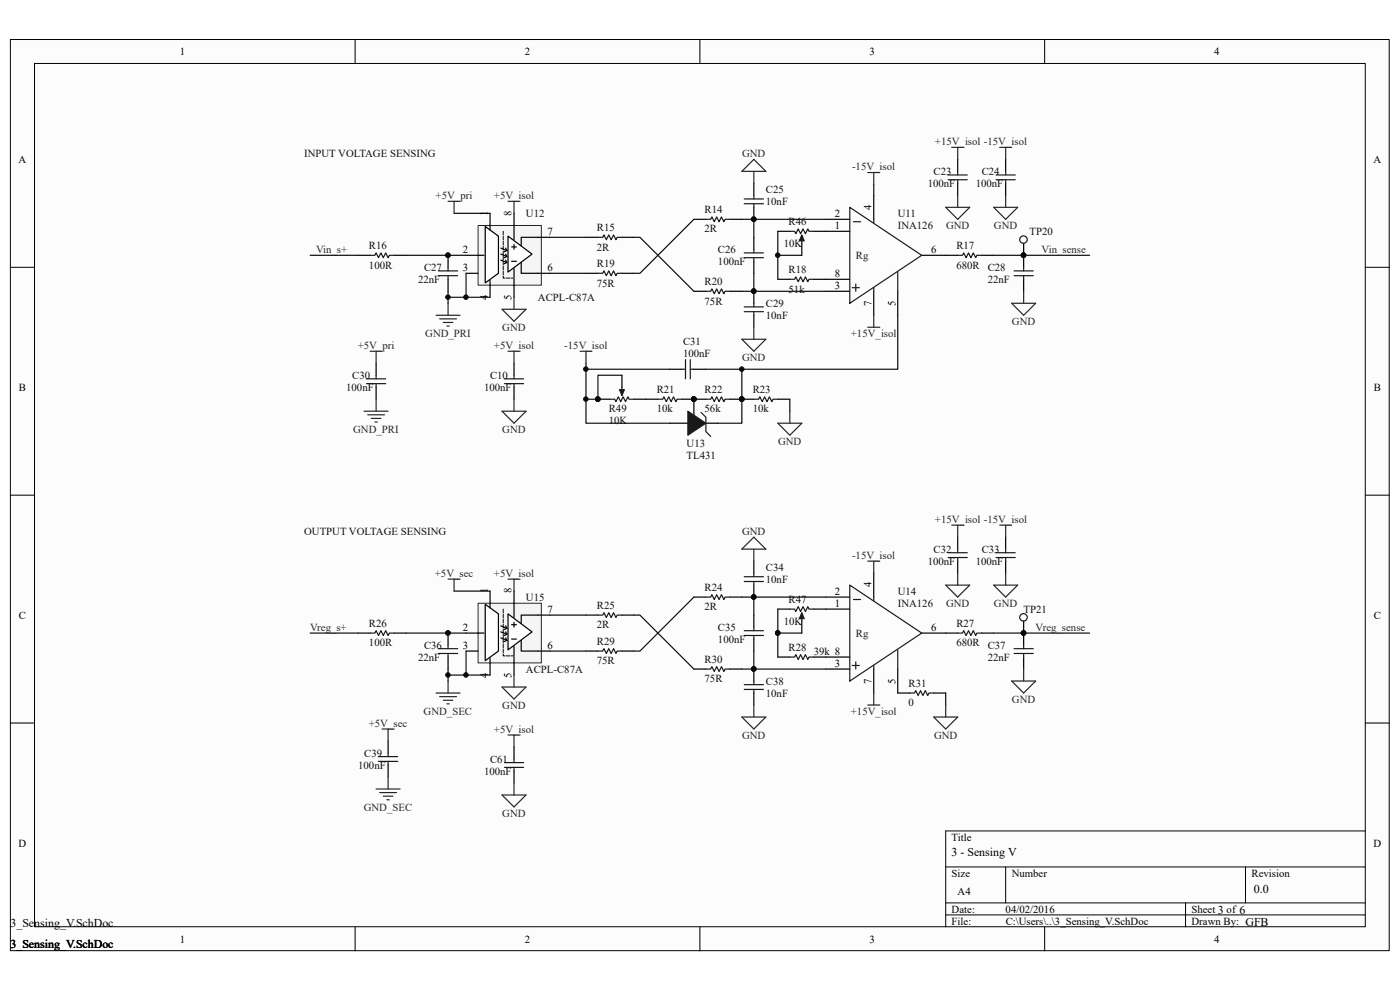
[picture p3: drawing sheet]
<svg xmlns="http://www.w3.org/2000/svg" width="297mm" height="210mm" viewBox="0 0 297 210" stroke-linecap="round" stroke-linejoin="round" font-family="sans-serif">
<path d="M2.2 8.4h292.5v193.3h-292.5z" fill="#fcfcfc"/>
<path d="M2.2 8.4h292.5v193.3h-292.5z" fill="none" stroke="#000" stroke-width=".21"/>
<path d="M7.4 13.5h282.2v183.1h-282.2z" fill="#fcfcfc"/>
<g fill="none" stroke="#000" stroke-width=".21">
<path d="M7.3 13.5h282.3v183.1h-282.3zM75.3 8.4v5.1M148.5 8.4v5.1M221.6 8.4v5.1M2.2 56.7h5.1M289.7 56.7h5.1M2.2 105h5.1M289.7 105h5.1M2.2 153.4h5.1M289.7 153.4h5.1M289.7 176.3h-89.1v20.3M75.3 196.6v5.1"/>
<path d="M148.5 196.6v5.1M200.6 183.9h89.1M200.6 191.5h89.1M200.6 194.1h89.1M213.4 183.9v7.6M221.6 196.6v5.1M251.5 191.5v5.1M264.2 183.9v7.6"/>
</g>
<g fill="none" stroke="#262626" stroke-width=".25">
<path d="M159.9 36.4v2.5M159.9 33.8l2.6 2.6h-5.1zM184.1 36.6h2.5M185.4 36.6v2.6M201.9 31.3h2.5M203.2 31.3v2.5M212.1 31.3h2.5M213.4 31.3v2.5M95.1 42.7h2.5M96.3 42.7v2.6M107.8 42.7h2.5M109 42.7v2.6"/>
<path d="M200.6 44h5.1l-2.5 2.5zM203.2 41.4v2.6M210.8 44h5.1l-2.5 2.5zM213.4 41.4v2.6M78.5 74.5h2.6M79.8 74.5v2.6M92.5 66.9h5.1M93.3 67.6h3.5M94 68.4h2.1M94.8 69.2h.5M95.1 64.3v2.6M106.5 65.6h5.1l-2.6 2.6z"/>
<path d="M109 63.1v2.5M123 74.5h2.6M124.3 74.5v2.6M157.4 72h5.1l-2.6 2.5zM159.9 69.4v2.6M184.1 69.4h2.5M185.4 66.9v2.5M214.6 64.3h5.1l-2.5 2.6zM217.2 61.8v2.5M77.2 87.2h5.1M78 88h3.6M78.8 88.8h2"/>
<path d="M79.5 89.5h.5M79.8 84.7v2.5M165 89.8h5.1l-2.5 2.5zM167.6 87.2v2.6"/>
</g>
<g fill="none" stroke="#000" stroke-width=".25">
<path d="M159.9 38.9v2.5M203.2 33.8v2.6M203.2 38.9v2.5M213.4 33.8v2.6M213.4 38.9v2.5M76 54.2h2.5M83.6 54.2h2.6M95.1 54.2v2.5M95.1 59.2v2.6M124.3 58h2.6M124.3 50.3h2.6M131.9 58h2.6"/>
<path d="M131.9 50.3h2.6M147.2 46.5h2.6M154.8 46.5h2.6M159.9 44v2.5M159.9 50.3v2.6M159.9 55.4v2.6M175.2 46.5h5.1M175.2 59.2h5.1M175.2 49.1h5.1M185.4 41.4v5.1M195.5 54.2h7.7M208.3 54.2h2.5"/>
<path d="M217.2 54.2v2.5M217.2 59.2v2.6M79.8 77.1v2.5M142.1 78.3h2.6M147.2 61.8h2.6M147.2 78.3h2.6M154.8 61.8h2.6M159.9 61.8v2.5M159.9 66.9v2.5M175.2 61.8h5.1M185.4 61.8v5.1M190.5 61.8v5.1"/>
<path d="M79.8 82.1v2.6M137 84.7h2.6M144.7 84.7h5.1M154.8 84.7h5.1M165 84.7h2.6"/>
</g>
<g fill="none" stroke="#1c1c1c" stroke-width=".25">
<path d="M201.1 37.1h4.1M201.1 38.1h4.1M203.2 36.4v.7M203.2 38.1v.8M211.3 37.1h4.1M211.3 38.1h4.1M213.4 36.4v.7M213.4 38.1v.8M78.5 54.2h1l.3-.5 .5 1 .5-1 .5 1 .5-1 .5 1 .3-.5h1M93 57.5h4.1M93 58.5h4.1M95.1 56.7v.8"/>
<path d="M95.1 58.5v.7M126.9 58h1l.2-.5 .5 1 .5-1 .6 1 .5-1 .5 1 .2-.5h1M126.9 50.3h1l.2-.5 .5 1.1 .5-1.1 .6 1.1 .5-1.1 .5 1.1 .2-.6h1M149.8 46.5h1l.2-.5 .5 1 .5-1 .6 1 .5-1 .5 1 .2-.5h1M157.9 53.7h4.1M157.9 54.7h4.1M157.9 42.2h4.1M157.9 43.2h4.1M159.9 41.4v.8M159.9 43.2v.8M159.9 52.9v.8M159.9 54.7v.7"/>
<path d="M180.3 44l15.2 10.2-15.2 10.1zM181 47h1.6M185.4 46.5v.8M190.5 57.7v4.1M203.2 54.2h1l.2-.5 .6 1 .5-1 .5 1 .5-1 .5 1 .2-.5h1.1M215.1 57.5h4.1M215.1 58.5h4.1M217.2 56.7v.8M217.2 58.5v.7M79.8 79.6v.8M144.7 78.3h.7M145.4 76.3v4.1"/>
<path d="M146.4 76.3v4.1M146.4 78.3h.8M149.8 61.8h1l.2-.5 .5 1 .5-1 .6 1 .5-1 .5 1 .2-.5h1M157.9 65.1h4.1M157.9 66.1h4.1M159.9 64.3v.8M159.9 66.1v.8M180.8 61h1.5M181.6 60.3v1.5M185.4 61v.8M77.8 80.4h4M77.8 81.4h4"/>
<path d="M79.8 81.4v.7M139.6 84.7h1l.2-.5 .6 1 .5-1 .5 1 .5-1 .5 1 .2-.5h1.1M149.8 84.7h1l.2-.5 .5 1 .5-1 .6 1 .5-1 .5 1 .2-.5h1M159.9 84.7h1l.3-.5 .5 1 .5-1 .5 1 .5-1 .5 1 .3-.5h1"/>
</g>
<g fill="none" stroke="#0e0e0e" stroke-width=".25">
<path d="M65.8 54.2h10.2M96.3 45.3h7.7M116.7 50.3h7.6M116.7 58h7.6M134.5 50.3h1.3l11.4 11.5M147.2 46.5l-11.4 11.5h-1.3M157.4 46.5h17.8M159.9 46.5v3.8M159.9 58v3.8M210.8 54.2h20.4M157.4 78.3v11.5h-5.1M157.4 61.8h17.8"/>
<path d="M167.6 84.7v2.5"/>
</g>
<g fill="#0e0e0e" stroke="#0e0e0e" stroke-width=".21">
<circle cx="95" cy="54.1" r=".48"/>
<circle cx="159.9" cy="46.5" r=".48"/>
<circle cx="159.9" cy="61.8" r=".48"/>
<circle cx="217.1" cy="54.1" r=".48"/>
<circle cx="147.2" cy="84.7" r=".48"/>
<circle cx="157.4" cy="84.7" r=".48"/>
<circle cx="157.4" cy="78.3" r=".48"/>
</g>
<path d="M101.5 47.9h13.4v12.6h-13.4z" fill="#f5f5f5"/>
<path d="M101.4 47.8h13.5v12.7h-13.5z" fill="none" stroke="#262626" stroke-width=".21"/>
<path d="M98.9 54.2h3.8M98.9 58h2.5M114.1 50.3h2.6" fill="none" stroke="#000" stroke-width=".25"/>
<path d="M107.8 50.1l5.1 3.8-5.1 3.8z" fill="#fefefe" stroke="#000" stroke-width=".25"/>
<path d="M109 45.3v5.6M109 57v6.1M114.1 50.3h-3.5v1.8M114.1 58h2.6" fill="none" stroke="#000" stroke-width=".25"/>
<path d="M106.8 49.1v9.9h2.2" fill="none" stroke="#fefefe" stroke-width=".21" stroke-dasharray=".8 .3" stroke-dashoffset=".8"/>
<path d="M106.8 49.1v9.9h2.2" fill="none" stroke="#000" stroke-width=".21" stroke-dasharray=".8 .3"/>
<path d="M102.9 48.1l2.8 2v7.9l-2.8 2z" fill-rule="evenodd" fill="#fefefe" stroke="#000" stroke-width=".25"/>
<g fill="none" stroke="#000" stroke-width=".25">
<path d="M104 45.3v3.5M104 59.5v3.6M106.3 55.2l1.2 .5M106.3 52.6l1.2 .5M106.3 53.9l1.2 .5M107.3 55.2l.2 .5M107.3 52.6l.2 .5M107.3 53.9l.2 .5M107.5 55.7l-.5 .2M107.5 53.1l-.5 .3M107.5 54.4l-.5 .3M108.5 52.4h1.1"/>
<path d="M108.5 55.4h1.1M109 51.9v1M110.6 55.7v2.3h3.5M159.9 119v2.6M203.2 113.9v2.6M203.2 119v2.6M213.4 113.9v2.6M213.4 119v2.6M76 134.3h2.5M83.6 134.3h2.6M95.1 134.3v2.5M95.1 139.4v2.5"/>
<path d="M124.3 138.1h2.6M124.3 130.5h2.6M131.9 138.1h2.6M131.9 130.5h2.6M147.2 126.7h2.6M154.8 126.7h2.6M159.9 124.1v2.6M159.9 130.5v2.5M159.9 135.6v2.5M165 139.4h2.6M172.6 139.4h7.7M175.2 126.7h5.1"/>
<path d="M175.2 129.2h5.1M185.4 121.6v5.1M195.5 134.3h7.7M208.3 134.3h2.5M217.2 134.3v2.5M217.2 139.4v2.5M82.3 157.2v2.5M147.2 141.9h2.6M154.8 141.9h2.6M159.9 141.9v2.6M159.9 147v2.6M175.2 141.9h5.1"/>
<path d="M185.4 141.9v5.1M190.5 141.9v5.1M82.3 162.3v2.5"/>
</g>
<g fill="none" stroke="#0e0e0e" stroke-width=".25">
<path d="M86.2 54.2h12.7M98.9 58v5.1M95.1 61.8v2.5M95.1 63.1h8.9M65.8 134.3h10.2M96.3 125.4h7.7M116.7 130.5h7.6M116.7 138.1h7.6M134.5 130.5h1.3l11.4 11.4M147.2 126.7l-11.4 11.4h-1.3M157.4 126.7h17.8M159.9 126.7v3.8"/>
<path d="M159.9 138.1v3.8M210.8 134.3h20.4M157.4 141.9h17.8"/>
</g>
<g fill="#0e0e0e" stroke="#0e0e0e" stroke-width=".21">
<circle cx="98.8" cy="63" r=".48"/>
<circle cx="95" cy="63" r=".48"/>
<circle cx="95" cy="134.3" r=".48"/>
<circle cx="159.9" cy="126.6" r=".48"/>
<circle cx="159.9" cy="141.9" r=".48"/>
<circle cx="217.1" cy="134.3" r=".48"/>
</g>
<g fill="none" stroke="#262626" stroke-width=".25">
<path d="M159.9 116.5v2.5M159.9 113.9l2.6 2.6h-5.1zM184.1 119h2.5M185.4 119v2.6M201.9 111.4h2.5M203.2 111.4v2.5M212.1 111.4h2.5M213.4 111.4v2.5M95.1 122.9h2.5M96.3 122.9v2.5M107.8 122.9h2.5M109 122.9v2.5"/>
<path d="M200.6 124.1h5.1l-2.5 2.6zM203.2 121.6v2.5M210.8 124.1h5.1l-2.5 2.6zM213.4 121.6v2.5M81.1 154.7h2.5M82.3 154.7v2.5M92.5 147h5.1M93.3 147.8h3.5M94 148.5h2.1M94.8 149.3h.5M95.1 144.5v2.5M106.5 145.7h5.1l-2.6 2.6z"/>
<path d="M109 143.2v2.5M157.4 152.1h5.1l-2.6 2.6zM159.9 149.6v2.5M184.1 149.6h2.5M185.4 147v2.6M198.1 152.1h5.1l-2.6 2.6zM200.6 149.6v2.5M214.6 144.5h5.1l-2.5 2.5zM217.2 141.9v2.6M79.8 167.4h5.1M80.6 168.1h3.5M81.3 168.9h2.1"/>
<path d="M82.1 169.7h.5M82.3 164.8v2.6"/>
</g>
<g fill="none" stroke="#1c1c1c" stroke-width=".25">
<path d="M201.1 117.3h4.1M201.1 118.3h4.1M203.2 116.5v.8M203.2 118.3v.7M211.3 117.3h4.1M211.3 118.3h4.1M213.4 116.5v.8M213.4 118.3v.7M78.5 134.3h1l.3-.5 .5 1 .5-1 .5 1 .5-1 .5 1 .3-.5h1M93 137.6h4.1M93 138.6h4.1M95.1 136.8v.8"/>
<path d="M95.1 138.6v.8M126.9 138.1h1l.2-.5 .5 1 .5-1 .6 1 .5-1 .5 1 .2-.5h1M126.9 130.5h1l.2-.5 .5 1 .5-1 .6 1 .5-1 .5 1 .2-.5h1M149.8 126.7h1l.2-.5 .5 1 .5-1 .6 1 .5-1 .5 1 .2-.5h1M157.9 133.8h4.1M157.9 134.8h4.1M157.9 122.3h4.1M157.9 123.4h4.1M159.9 121.6v.7M159.9 123.4v.7M159.9 133v.8M159.9 134.8v.8"/>
<path d="M167.6 139.4h1l.2-.5 .5 1 .6-1 .5 1 .5-1 .5 1 .2-.5h1M180.3 124.1l15.2 10.2-15.2 10.2zM181 127.2h1.6M185.4 126.7v.7M190.5 137.9v4M203.2 134.3h1l.2-.5 .6 1 .5-1 .5 1 .5-1 .5 1 .2-.5h1.1M215.1 137.6h4.1M215.1 138.6h4.1M217.2 136.8v.8M217.2 138.6v.8M82.3 159.7v.8M149.8 141.9h1l.2-.5 .5 1 .5-1 .6 1 .5-1 .5 1 .2-.5h1"/>
<path d="M157.9 145.2h4.1M157.9 146.3h4.1M159.9 144.5v.7M159.9 146.3v.7M180.8 141.2h1.5M181.6 140.4v1.5M185.4 141.2v.7M80.3 160.5h4.1M80.3 161.5h4.1M82.3 161.5v.8"/>
</g>
<path d="M101.5 128h13.4v12.6h-13.4z" fill="#f5f5f5"/>
<path d="M101.4 128h13.5v12.6h-13.5z" fill="none" stroke="#262626" stroke-width=".21"/>
<path d="M98.9 134.3h3.8M98.9 138.1h2.5M114.1 130.5h2.6" fill="none" stroke="#000" stroke-width=".25"/>
<path d="M107.8 130.2l5.1 3.8-5.1 3.9z" fill="#fefefe" stroke="#000" stroke-width=".25"/>
<path d="M109 125.4v5.6M109 137.1v6.1M114.1 130.5h-3.5v1.8M114.1 138.1h2.6" fill="none" stroke="#000" stroke-width=".25"/>
<path d="M106.8 129.2v9.9h2.2" fill="none" stroke="#fefefe" stroke-width=".21" stroke-dasharray=".8 .3" stroke-dashoffset=".8"/>
<path d="M106.8 129.2v9.9h2.2" fill="none" stroke="#000" stroke-width=".21" stroke-dasharray=".8 .3"/>
<path d="M102.9 128.2l2.8 2v7.9l-2.8 2z" fill-rule="evenodd" fill="#fefefe" stroke="#000" stroke-width=".25"/>
<g fill="none" stroke="#000" stroke-width=".25">
<path d="M165 59.2h2.6M165 49.1h2.6M170.1 51.6v2.6M172.6 59.2h2.6M172.6 49.1h2.6M217.2 51.6v2.6M109 77.1v2.5M131.9 79.6v2.5M109 82.1v2.6M126.9 84.7h2.5M134.5 84.7h2.5M142.1 89.8h10.2"/>
<path d="M147.2 84.7v5.1M104 125.4v3.6M104 139.6v3.6M106.3 135.3l1.2 .5M106.3 132.8l1.2 .5M106.3 134l1.2 .6M107.3 135.3l.2 .5M107.3 132.8l.2 .5M107.3 134l.2 .6M107.5 135.8l-.5 .3M107.5 133.3l-.5 .2M107.5 134.6l-.5 .2"/>
<path d="M108.5 132.5h1.1M108.5 135.6h1.1M109 132v1M110.6 135.8v2.3h3.5M165 129.2h2.6M170.1 131.8v2.5M172.6 129.2h2.6M217.2 131.8v2.5M109 158.5v2.5M190.5 147h2.5M198.1 147h2.5M109 163.6v2.5"/>
</g>
<g fill="none" stroke="#0e0e0e" stroke-width=".25">
<path d="M185.4 39.2v2.2M165 49.1v10.1M165 54.2h5.1M124.3 77.1v12.7h17.8M124.3 78.3h17.8M131.9 79.6h-5v5.1h-2.6M190.5 66.9v11.4h-40.7M86.2 134.3h12.7M98.9 138.1v5.1M165 134.3h5.1M165 129.2v10.2M95.1 141.9v2.6"/>
<path d="M95.1 143.2h8.9M200.6 147v2.6"/>
</g>
<g fill="#0e0e0e" stroke="#0e0e0e" stroke-width=".21">
<circle cx="98.8" cy="143.2" r=".48"/>
<circle cx="95" cy="143.2" r=".48"/>
<circle cx="217.1" cy="54.1" r=".48"/>
<circle cx="217.1" cy="134.3" r=".48"/>
<circle cx="147.2" cy="84.7" r=".48"/>
<circle cx="165" cy="134.3" r=".48"/>
<circle cx="165" cy="54.1" r=".48"/>
<circle cx="124.3" cy="78.3" r=".48"/>
<circle cx="126.8" cy="84.7" r=".48"/>
<circle cx="124.3" cy="84.7" r=".48"/>
</g>
<g fill="none" stroke="#1c1c1c" stroke-width=".25">
<path d="M167.6 49.1h1l.2 .5 .5-1 .5 1 .6-1 .5 1 .5-1 .2 .5h1M167.6 59.2h1l.2-.5 .5 1.1 .6-1.1 .5 1.1 .5-1.1 .5 1.1 .2-.6h1M170.1 50.3v1.3M109 79.6v.8M107 80.4h4.1M107 81.4h4.1M109 81.4v.7M129.4 84.7h1l.3 .5 .5-1 .5 1 .5-1 .5 1 .5-1 .3 .5h1M131.9 82.1v1.3M148.7 87.5l1.1 1v3.1l1 1M167.6 129.2h1l.2 .5 .5-1 .5 1 .6-1 .5 1 .5-1 .2 .5h1M170.1 130.5v1.3"/>
<path d="M193 147h1l.3-.5 .5 1 .5-1 .5 1 .5-1 .5 1 .3-.5h1M107 161.8h4.1M107 162.8h4.1M109 161v.8M109 162.8v.8"/>
<circle cx="217.1" cy="50.8" r=".8"/>
<circle cx="217.1" cy="131" r=".8"/>
</g>
<g fill="#1c1c1c" stroke="#1c1c1c" stroke-width=".25">
<path d="M145.9 87.2l3.9 2.6-3.9 2.5z"/>
<path d="M170.1 49.8l.5 1.3h-1z"/>
<path d="M170.1 130l.5 1.2h-1z"/>
<path d="M131.4 82.7h1.1l-.6 1.2z"/>
</g>
<path d="M107.8 74.5h2.5M109 74.5v2.6M106.5 87.2h5.1l-2.6 2.6zM109 84.7v2.5M107.8 155.9h2.5M109 155.9v2.6M106.5 168.6h5.1l-2.6 2.6zM109 166.1v2.5" fill="none" stroke="#262626" stroke-width=".25"/>
<g font-size="2.5">
<text x="201.9" y="181.6">3 - Sensing V</text>
<text x="266" y="189.5">0.0</text>
<text x="2.2" y="196.6">3_Sensing_V.SchDoc</text>
<text x="2.2" y="201.2">3_Sensing_V.SchDoc</text>
</g>
<g font-size="2.3">
<text x="38.2" y="11.7">1</text>
<text x="111.3" y="11.7">2</text>
<text x="184.5" y="11.7">3</text>
<text x="257.6" y="11.7">4</text>
<text x="3.9" y="34.6">A</text>
<text x="291.4" y="34.6">A</text>
<text x="103.5" y="45.8" transform="rotate(-90 103.5 45.8)">1</text>
<text x="108.5" y="45.8" transform="rotate(-90 108.5 45.8)">8</text>
<text x="177.1" y="46">2</text>
<text x="184.9" y="44.5" transform="rotate(-90 184.9 44.5)">4</text>
<text x="98.2" y="53.7">2</text>
<text x="116.2" y="49.8">7</text>
<text x="177.1" y="48.6">1</text>
<text x="197.6" y="53.7">6</text>
<text x="98.2" y="57.5">3</text>
<text x="116.2" y="57.5">6</text>
<text x="177.1" y="58.8">8</text>
<text x="103.5" y="63.7" transform="rotate(-90 103.5 63.7)">4</text>
<text x="108.5" y="63.7" transform="rotate(-90 108.5 63.7)">5</text>
<text x="177.1" y="61.3">3</text>
<text x="184.9" y="65" transform="rotate(-90 184.9 65)">7</text>
<text x="189.9" y="65" transform="rotate(-90 189.9 65)">5</text>
<text x="4" y="82.9">B</text>
<text x="291.5" y="82.9">B</text>
<text x="103.5" y="125.9" transform="rotate(-90 103.5 125.9)">1</text>
<text x="108.5" y="125.9" transform="rotate(-90 108.5 125.9)">8</text>
<text x="184.9" y="124.6" transform="rotate(-90 184.9 124.6)">4</text>
<text x="4" y="131.3">C</text>
<text x="116.2" y="130">7</text>
<text x="177.1" y="126.2">2</text>
<text x="177.1" y="128.7">1</text>
<text x="291.5" y="131.3">C</text>
<text x="98.2" y="133.8">2</text>
<text x="98.2" y="137.6">3</text>
<text x="116.2" y="137.6">6</text>
<text x="197.6" y="133.8">6</text>
<text x="103.5" y="143.8" transform="rotate(-90 103.5 143.8)">4</text>
<text x="108.5" y="143.8" transform="rotate(-90 108.5 143.8)">5</text>
<text x="177.1" y="141.4">3</text>
<text x="184.9" y="145.1" transform="rotate(-90 184.9 145.1)">7</text>
<text x="189.9" y="145.1" transform="rotate(-90 189.9 145.1)">5</text>
<text x="3.9" y="179.6">D</text>
<text x="201.9" y="178.3">Title</text>
<text x="291.4" y="179.6">D</text>
<text x="201.9" y="186">Size</text>
<text x="214.6" y="186">Number</text>
<text x="265.5" y="186">Revision</text>
<text x="203.2" y="189.8">A4</text>
<text x="201.9" y="193.6">Date:</text>
<text x="201.9" y="196.1">File:</text>
<text x="213.3" y="193.6">04/02/2016</text>
<text x="213.4" y="196.1">C:\Users\..\3_Sensing_V.SchDoc</text>
<text x="252.8" y="196.1">Drawn By: GFB</text>
<text x="252.8" y="193.6">Sheet 3 of 6</text>
<text x="38.2" y="199.9">1</text>
<text x="111.3" y="199.9">2</text>
<text x="184.5" y="199.9">3</text>
<text x="257.6" y="199.9">4</text>
</g>
<g font-size="2.3" fill="#0e0e0e">
<text x="64.5" y="33.3">INPUT VOLTAGE SENSING</text>
<text x="162.5" y="40.9">C25</text>
<text x="196.8" y="39.7">100nF</text>
<text x="198.1" y="37.1">C23</text>
<text x="207" y="39.7">100nF</text>
<text x="208.3" y="37.1">C24</text>
<text x="111.6" y="46">U12</text>
<text x="149.5" y="45.3">R14</text>
<text x="162.5" y="43.5">10nF</text>
<text x="167.3" y="47.8">R46</text>
<text x="190.5" y="46">U11</text>
<text x="78.3" y="52.9">R16</text>
<text x="126.6" y="53.2">2R</text>
<text x="126.6" y="49.1">R15</text>
<text x="149.5" y="49.3">2R</text>
<text x="152.3" y="53.7">C26</text>
<text x="166.3" y="52.4">10K</text>
<text x="190.5" y="48.6">INA126</text>
<text x="202.9" y="52.9">R17</text>
<text x="218.4" y="49.8">TP20</text>
<text x="78.3" y="57">100R</text>
<text x="90" y="57.5">C27</text>
<text x="126.6" y="56.7">R19</text>
<text x="152.3" y="56.2">100nF</text>
<text x="167.3" y="58">R18</text>
<text x="202.9" y="57">680R</text>
<text x="209.5" y="57.5">C28</text>
<text x="88.7" y="60">22nF</text>
<text x="114.1" y="63.8">ACPL-C87A</text>
<text x="126.6" y="60.8">75R</text>
<text x="149.5" y="64.6">75R</text>
<text x="149.5" y="60.5">R20</text>
<text x="162.5" y="65.1">C29</text>
<text x="167.3" y="62.1">51k</text>
<text x="209.5" y="60">22nF</text>
<text x="162.5" y="67.6">10nF</text>
<text x="144.9" y="75.8">100nF</text>
<text x="144.9" y="73.2">C31</text>
<text x="73.4" y="82.9">100nF</text>
<text x="74.7" y="80.4">C30</text>
<text x="102.7" y="82.9">100nF</text>
<text x="104" y="80.4">C10</text>
<text x="139.3" y="83.4">R21</text>
<text x="149.5" y="83.4">R22</text>
<text x="159.7" y="83.4">R23</text>
<text x="129.2" y="87.5">R49</text>
<text x="139.3" y="87.5">10k</text>
<text x="149.5" y="87.5">56k</text>
<text x="159.7" y="87.5">10k</text>
<text x="129.2" y="90">10K</text>
<text x="145.7" y="94.9">U13</text>
<text x="145.7" y="97.4">TL431</text>
<text x="64.5" y="113.5">OUTPUT VOLTAGE SENSING</text>
<text x="196.8" y="119.8">100nF</text>
<text x="198.1" y="117.3">C32</text>
<text x="207" y="119.8">100nF</text>
<text x="208.3" y="117.3">C33</text>
<text x="149.5" y="125.4">R24</text>
<text x="162.5" y="123.6">10nF</text>
<text x="162.5" y="121.1">C34</text>
<text x="111.6" y="127.4">U15</text>
<text x="126.6" y="129.2">R25</text>
<text x="149.5" y="129.5">2R</text>
<text x="167.3" y="127.9">R47</text>
<text x="190.5" y="126.2">U14</text>
<text x="190.5" y="128.7">INA126</text>
<text x="217.2" y="130">TP21</text>
<text x="78.3" y="137.1">100R</text>
<text x="78.3" y="133.1">R26</text>
<text x="90" y="137.6">C36</text>
<text x="126.6" y="136.9">R29</text>
<text x="126.6" y="133.3">2R</text>
<text x="152.3" y="136.4">100nF</text>
<text x="152.3" y="133.8">C35</text>
<text x="166.3" y="132.5">10K</text>
<text x="202.9" y="137.1">680R</text>
<text x="202.9" y="133.1">R27</text>
<text x="209.5" y="137.6">C37</text>
<text x="88.7" y="140.2">22nF</text>
<text x="111.6" y="142.7">ACPL-C87A</text>
<text x="126.6" y="140.9">75R</text>
<text x="149.5" y="140.7">R30</text>
<text x="167.3" y="138.1">R28</text>
<text x="172.6" y="138.9">39k 8</text>
<text x="209.5" y="140.2">22nF</text>
<text x="149.5" y="144.7">75R</text>
<text x="162.5" y="147.8">10nF</text>
<text x="162.5" y="145.2">C38</text>
<text x="192.7" y="149.8">0</text>
<text x="192.7" y="145.8">R31</text>
<text x="77.3" y="160.5">C39</text>
<text x="104" y="161.8">C61</text>
<text x="76" y="163.1">100nF</text>
<text x="102.7" y="164.3">100nF</text>
</g>
<g font-size="2.3" fill="#262626">
<text x="157.4" y="33.3">GND</text>
<text x="198.3" y="30.8">+15V_isol -15V_isol</text>
<text x="180.8" y="36.1">-15V_isol</text>
<text x="92.4" y="42.2">+5V_pri</text>
<text x="104.8" y="42.2">+5V_isol</text>
<text x="67.1" y="53.7">Vin_s+</text>
<text x="200.7" y="48.6">GND</text>
<text x="210.9" y="48.6">GND</text>
<text x="221" y="53.7">Vin_sense</text>
<text x="90.2" y="71.5">GND_PRI</text>
<text x="106.6" y="70.2">GND</text>
<text x="180.5" y="71.5">+15V_isol</text>
<text x="214.7" y="68.9">GND</text>
<text x="75.9" y="74">+5V_pri</text>
<text x="104.8" y="74">+5V_isol</text>
<text x="119.7" y="74">-15V_isol</text>
<text x="157.4" y="76.6">GND</text>
<text x="74.9" y="91.8">GND_PRI</text>
<text x="106.6" y="91.8">GND</text>
<text x="165.1" y="94.4">GND</text>
<text x="157.4" y="113.5">GND</text>
<text x="198.3" y="110.9">+15V_isol -15V_isol</text>
<text x="180.8" y="118.5">-15V_isol</text>
<text x="92.2" y="122.3">+5V_sec</text>
<text x="104.8" y="122.3">+5V_isol</text>
<text x="200.7" y="128.7">GND</text>
<text x="210.9" y="128.7">GND</text>
<text x="65.8" y="133.8">Vreg_s+</text>
<text x="219.7" y="133.8">Vreg_sense</text>
<text x="214.7" y="149.1">GND</text>
<text x="78.2" y="154.1">+5V_sec</text>
<text x="89.9" y="151.6">GND_SEC</text>
<text x="104.8" y="155.4">+5V_isol</text>
<text x="106.6" y="150.3">GND</text>
<text x="180.5" y="151.6">+15V_isol</text>
<text x="157.4" y="156.7">GND</text>
<text x="198.2" y="156.7">GND</text>
<text x="77.2" y="172">GND_SEC</text>
<text x="106.6" y="173.2">GND</text>
</g>
<g font-size="2.3" fill="#1c1c1c">
<text x="181.6" y="54.9">Rg</text>
<text x="181.6" y="135.1">Rg</text>
</g>
</svg>
